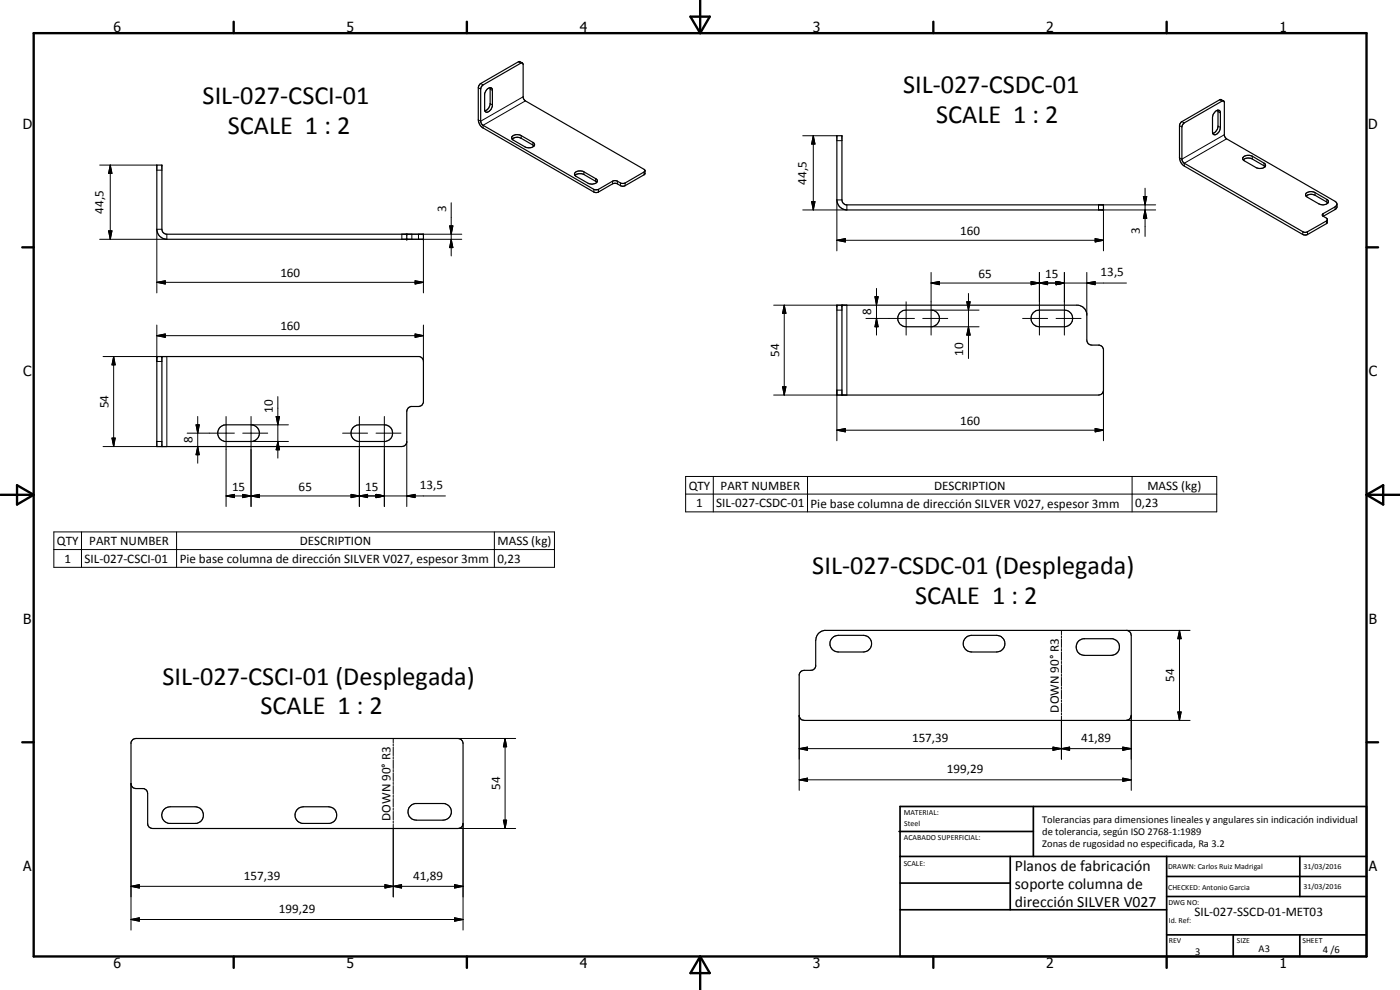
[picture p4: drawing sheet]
<svg xmlns="http://www.w3.org/2000/svg" width="420mm" height="297mm" viewBox="0 0 420 297" stroke-linecap="round" stroke-linejoin="round" font-family="sans-serif">
<g fill="none" stroke="#000" stroke-width=".35">
<path d="M156.8 18.9l-.8-.4h-.4l-11.3 6.6-.6 .6-.2 .6v9.7l.8 1.8 .4 .5 33.7 19.4h1l4.8-2.7 .9 .1 1.3 .7h1l6.2-3.6v-1.1l-.3-.3-35.9-20.8-.4-.8v-9.9l-.3-.4h-.3l-11.9 7-.2 .8v9.7l.2 .8 33.9 19.7h1l4.7-2.6 1.2 .1a2.25 2.25 0 0 0 2.1 .6l6.1-3.5 .1-.2M146.1 26.9l1-.6 .6 .4 .1 5a1.87 1.87 0 0 1-2.1 1.9l-.3-.5v-4.9zM147 26.3l.1 5-.8 1.5-.8 .5M364.6 33.7l.3-.4a.75 .75 0 0 1 .9-.2 .75 .75 0 0 1 .5 .8v4.3a2.01 2.01 0 0 1-2.1 2.1l-.3-.7v-4.4l.2-.8zM365.5 33.1v5a2.34 2.34 0 0 1-1.5 1.9M367.2 30.3l-.8-.5-.4 .1-11.5 6.7-.5 1.1v9.7a3.2 3.2 0 0 0 1.4 2.4l35.8 20.6h1l6.1-3.5v-1.2l-1.2-.8M47.1 49.5h1.5v19.3l.2 .8 1 .7h77.3v1.5h-77a3 3 0 0 1-3-3zM153.7 41.8a2.33 2.33 0 0 1 2.7-.3l3.9 2.3M153.7 40.9a2.39 2.39 0 0 1 2.7-.2l3.5 2a.79 .79 0 0 1 .5 .9 .79 .79 0 0 1-.8 .6l-.9 .2-1.1-.3-3.8-2.2-.2-.5zM172.5 52.6a2.45 2.45 0 0 1 2.7-.2l3.9 2.3M172.6 51.8a2.29 2.29 0 0 1 2.6-.2l3.6 2a.85 .85 0 0 1 .4 1.1 .85 .85 0 0 1-1.1 .5l-1.4-.1-3.8-2.2-.5-.6zM251.2 40.7h1.5v19.3l.2 .8 1 .7h77.3v1.5h-77a3 3 0 0 1-3-3z"/>
<path d="M373 47.2a2.39 2.39 0 0 1 2.8-.3l3.7 2.2 .3 .3a1.04 1.04 0 0 1-1.4 1.1l-1.2-.1-4-2.3-.3-.5zM373.1 48a2.41 2.41 0 0 1 2.7-.3l3.9 2.3M392 58.8a2.42 2.42 0 0 1 2.7-.2l3.8 2.3M392 58a2.51 2.51 0 0 1 2.7-.2l3.5 2a.79 .79 0 0 1 .5 .9 .79 .79 0 0 1-.9 .6l-1.5 .1-4-2.3-.4-.4zM122.1 70.3v1.5M397.1 64.9l3.8-2.2 .4-.6-.1-1.1-.3-.4-33.1-19.2-.4-.8v-10l-.2-.3-.5 .1-11.3 6.5-.5 .6-.2 .6v9.7l.5 1.1 36 20.7h1l5.9-3.3 .2-.4M401.2 61.3l-.5 .8-3.7 2.1-.2 .4 .3 .3M251.2 91.6h72.3a2.97 2.97 0 0 1 2.7 2.5v7.9a1.45 1.45 0 0 0 1.5 1.5h2.3l.7 .5 .5 .8v12.5l-.5 .8-.7 .4h-78.8zM252.7 91.6v26.9M270.2 93.7l.6-.4 1.1-.3h7.5a2.5 2.5 0 0 1 2.5 2.5 2.5 2.5 0 0 1-2.5 2.5h-7.5a2.52 2.52 0 0 1-2.3-1.5 2.52 2.52 0 0 1 .6-2.8zM310.2 93.7l.6-.4 1.1-.3h7.5a2.5 2.5 0 0 1 2.5 2.5 2.5 2.5 0 0 1-2.5 2.5h-7.5a2.49 2.49 0 0 1-2.3-1.5 2.49 2.49 0 0 1 .6-2.8zM47.1 107h78.8l.7 .4 .5 .8v12.6l-.7 .9-.8 .3h-2.3l-.8 .4-.3 .5-.1 9.9-.4 .7-.8 .4-73.8 .1z"/>
<path d="M48.6 107v27M66.1 128.1l1-.5 .7-.1h7.5a2.51 2.51 0 0 1 2.5 2.3 2.51 2.51 0 0 1-2.1 2.7h-8.2a2.54 2.54 0 0 1-1.4-4.4zM106.1 128.1l1-.5 .8-.1h7.4a2.52 2.52 0 0 1 2.5 2.3 2.52 2.52 0 0 1-2.1 2.7h-8.2a2.51 2.51 0 0 1-2.1-1.8 2.51 2.51 0 0 1 .7-2.6zM245.7 190l1.7-.9 91.1 .1a1.45 1.45 0 0 1 1 1.4v24a1.6 1.6 0 0 1-1.5 1.6l-97-.1a1.29 1.29 0 0 1-1.2-1.2v-12.5l.5-.9 .4-.2 3.2-.3 .8-.8 .1-8 .3-1.2zM249.6 191.6l.9-.7 1.1-.3h7.5a2.5 2.5 0 0 1 2.5 2.5 2.5 2.5 0 0 1-2.5 2.5h-7.5a2.51 2.51 0 0 1-2.3-1.4 2.51 2.51 0 0 1 .3-2.6zM289.6 191.6l.9-.7 1.1-.3h7.5a2.5 2.5 0 0 1 2.5 2.5 2.5 2.5 0 0 1-2.5 2.5h-7.5a2.51 2.51 0 0 1-2.3-1.4 2.51 2.51 0 0 1 .3-2.6zM323.8 192.3l1.3-.7h8.7a2.51 2.51 0 0 1 2.1 2.7 2.51 2.51 0 0 1-2.5 2.3h-8a2.52 2.52 0 0 1-2.3-1.6 2.52 2.52 0 0 1 .7-2.7zM39.7 222l1.1-.4h96.9l1 .6 .3 .9v24a1.52 1.52 0 0 1-1.6 1.5l-91.9-.1-.8-.3-.4-1.1-.1-9.6-.3-.5-.8-.4-2.9-.1-.9-1.1v-12.6zM49.1 243l.9-.7 1.1-.2h7.5a2.52 2.52 0 0 1 2.4 2.3 2.52 2.52 0 0 1-2 2.7h-8.3a2.51 2.51 0 0 1-1.6-4.1zM89.1 243l.9-.7 1-.2h7.6a2.51 2.51 0 0 1 2.5 2.3 2.51 2.51 0 0 1-2.2 2.7h-8.2a2.51 2.51 0 0 1-1.6-4.1zM123.3 241.7l1.3-.6h8.7a2.51 2.51 0 0 1 2.2 2.6 2.51 2.51 0 0 1-2.5 2.4h-8a2.52 2.52 0 0 1-2.4-1.6 2.52 2.52 0 0 1 .7-2.8z"/>
</g>
<g fill="none" stroke="#000" stroke-width=".3">
<path d="M155.6 18.5l.7 .5M143.5 26.3l.8 .4M144.3 25.1l.7 .4M147.1 31.1l.7 .4M147.1 26.7l.7 .4M157 29l-12.7 7.4-.8-.4M157.7 30.3l-12.7 7.3v.8M354 37.7l.7 .4M354.7 36.5l.7 .4M365.5 33.5l.8 .4M365.5 37.8l.8 .4M366 29.9l.7 .5"/>
<path d="M29.9 49.5h17.2M33.1 49.5l.5 2.5h-1zM33.1 49.5v22.3M47.1 51.1h1.5M156.4 40.7v.8M159.9 42.7v.8M175.2 51.6v.8M178.2 56.8v.8M178.8 53.6v.8M179.6 56.8v.8M183.8 54.4v.8M185.3 54.4v.8"/>
<path d="M186.2 54.9v.8M187.6 54.9v.8M193.3 51.6v.9M240.9 40.7h10.3M244.1 40.7l.5 2.5h-1zM244.1 40.7v22.3M251.2 42.2h1.5M252.7 60h-1.5v15.3M343.1 59h1.1l-.5 2.5zM343.7 56.5v14.5M367.4 40.4l-12.7 7.4-.7-.4M368.1 41.7l-12.7 7.3v.8"/>
<path d="M375.8 46.9v.8M379.3 48.9v.8M394.7 57.8v.8M398.2 59.8v.8M32.6 69.3h1l-.5 2.5zM48.6 68.8h-1.5v19.1M50.1 70.3v1.5h-20.2M123.6 70.3v1.5M125.6 70.3v1.5M127.1 71.8v16.1M134.9 67.8h1l-.5 2.5zM135.4 71.8l.5 2.5h-1z"/>
<path d="M135.4 60.8v16M138.6 70.3h-18v1.5h18M243.6 60.5h1l-.5 2.5zM251.2 72.1l2.5-.5v1zM251.2 72.1h80M254.2 61.5v1.5h-13.3M328.7 71.6l2.5 .5-2.5 .5zM331.2 63v12.3M343.7 63l.5 2.5h-1.1zM346.8 61.5h-17.1v1.5h17.1M391 69.5v.9M392.4 69.5v.9"/>
<path d="M397.1 64.1v.8M398.1 66.3v.8M400.7 62.1v.8M47.1 84.7l2.5-.5v1zM47.1 97.5v11h1.5M47.1 84.7h80M124.6 84.2l2.5 .5-2.5 .5zM127.1 97.5v11M232.2 91.6h22v26.9h-22M235.4 91.6l.5 2.4h-1zM235.4 91.6v26.9M251.2 93h1.5"/>
<path d="M259.9 95.5h14.5M262.6 89h1l-.6 2.6zM263 95.5l.6 2.5h-1zM263 86.5v14M271.9 90.6v9.9M276.9 95.5h7.5M279.4 84.9l2.5-.4v.9zM279.4 81.7v18.8M279.4 84.9h58.7M279.5 93h14.3M279.5 98h14.3M290.1 90.6h1.1l-.6 2.4z"/>
<path d="M290.6 98l.6 2.5h-1.1zM290.6 88.1v19.5M306.9 95.5h7.5M309.4 84.5l2.5 .4-2.5 .5zM311.9 84.9l2.5-.4v.9zM311.9 81.7v18.8M316.9 84.5l2.5 .4-2.5 .5zM316.9 95.5h7.5M319.4 81.7v18.8M326.2 84.9l2.5-.4v.9zM326.2 81.7v12.8M30.9 107h19.2v27h-19.2"/>
<path d="M34.1 107l.5 2.5h-1zM34.1 107v27M47.1 100.7l2.5-.5v1zM47.1 100.7h80M83.4 119v18.5M124.6 100.2l2.5 .5-2.5 .5zM234.9 116h1l-.5 2.5zM252.7 117.1h-1.5v15.1M331.2 117.1v15.1M33.6 131.4h1l-.5 2.6zM47.1 132.5h1.5M56.2 130h14.1"/>
<path d="M58.8 127.5h1l-.5 2.5zM59.3 134l.5 2.4h-1zM59.3 125v14M67.8 125v27M72.8 130h7.5M75.3 125v27M75.4 132.5h11.2M75.4 127.5h11.2M82.9 125h1l-.5 2.5zM83.4 132.5l.5 2.5h-1zM102.8 130h7.5M107.9 125v27"/>
<path d="M112.8 130h7.5M115.3 125v27M122.1 132.5v19.5M251.2 129.1l2.5-.5v1zM251.2 129.1h80M328.7 128.6l2.5 .5-2.5 .5zM16.2 159.6h150.2v10.6h-150.2zM24.5 159.6v10.6M53 159.6v10.6M67.8 148.8l2.5-.5v1zM67.8 148.8h65.9M72.8 148.3l2.5 .5-2.5 .5z"/>
<path d="M75.3 148.8l2.5-.5v1zM105.4 148.3l2.5 .5-2.5 .5zM107.9 148.8l2.4-.5v1zM112.8 148.3l2.5 .5-2.5 .5zM122.1 148.8l2.5-.5v1zM148.4 159.6v10.6M205.8 143h159.4v10.6h-159.4zM205.8 148.3h159.4M214.1 143v10.6M242.3 143v10.6M339.8 143v10.6M16.2 164.9h150.2"/>
<path d="M318.5 189.1v1.3M318.5 190.8v.6M318.5 191.7v2.6M318.5 194.6v.6M318.5 195.6v2.5M318.5 198.5v.6M318.5 199.4v2.6M338 189.1h19.2M354 189.1l.5 2.5h-1zM354 189.1v27.1M239.8 214.6v22.6M318.5 202.3v.6"/>
<path d="M318.5 203.2v2.7M318.5 206.2v.6M318.5 207.1v2.6M318.5 210v.7M318.5 211v2.5M318.5 213.9v.6M318.5 214.8v13M338 216.2h19.2M339.5 214.6v22.6M353.5 213.6h1l-.5 2.6zM39.3 235.1v44M118 221.6v1.3"/>
<path d="M118 223.2v.6M118 224.2v2.5M118 227v.7M118 228v2.6M118 230.9v.7M118 231.9v2.5M118 234.7v.7M118 235.7v2.6M118 238.6v.7M118 239.6v2.5M137.4 221.6h17.4M151.6 221.6l.4 2.5h-.9z"/>
<path d="M151.6 221.6v27M239.8 224.6l2.5-.4v.9zM239.8 234l2.5-.5v.9zM239.8 224.6h99.7M239.8 234h99.7M316 224.2l2.5 .4-2.5 .5zM318.5 224.6l2.5-.4v.9zM337 224.2l2.5 .4-2.5 .5zM337 233.5l2.5 .5-2.5 .4zM118 242.5v.6M118 243.5v2.5M118 246.3v.7"/>
<path d="M118 247.3v21.8M137.4 248.6h17.4M139 247.1v32M151.1 246.1h.9l-.4 2.5zM39.3 265.9l2.5-.5v1zM39.3 275.9l2.5-.5v1zM39.3 265.9h99.7M39.3 275.9h99.7M115.5 265.4l2.5 .5-2.5 .5zM115.5 265.4l5 1v-1l-5 1zM118 265.9l2.5-.5v1zM136.4 265.4l2.6 .5-2.6 .5z"/>
<path d="M136.4 275.4l2.6 .5-2.6 .5z"/>
</g>
<g fill="#000">
<circle cx="122.1" cy="70.3" r=".18"/>
<circle cx="122.1" cy="71.8" r=".18"/>
<circle cx="127.1" cy="71.8" r=".18"/>
<circle cx="127.1" cy="70.3" r=".18"/>
<circle cx="331.2" cy="63" r=".18"/>
<circle cx="331.2" cy="61.5" r=".18"/>
<circle cx="251.2" cy="91.6" r=".18"/>
<circle cx="252.7" cy="91.6" r=".18"/>
<circle cx="47.1" cy="107" r=".18"/>
<circle cx="48.6" cy="107" r=".18"/>
</g>
<g fill="none" stroke="#000" stroke-width=".71">
<path d="M10.1 9.9h400v277.1h-400zM70.1 6.5v3.4M140.1 6.5v3.4M207.2 5h5.8l-2.9 4.9zM210.1 0v9.9M280.1 6.5v3.4M350.1 6.5v3.4M6.7 74.2h3.4M410.1 74.2h3.5M.1 148.5h10M5.1 145.6l5 2.9-5 2.9zM410.1 148.5h10"/>
<path d="M410.1 148.5l5-2.9v5.8zM6.7 222.7h3.4M410.1 222.7h3.5M70.1 287v3.4M140.1 287v3.4M210.1 287v10M210.1 287l2.9 5h-5.8zM280.1 287v3.4M350.1 287v3.4"/>
</g>
<g fill="none" stroke="#000" stroke-width=".51">
<path d="M269.8 249.5h40.3M270.1 242h140v45h-140zM270.1 257h140M303.2 257v16M310.1 242v15M350.1 257v30M390.1 257v12M270.1 265h33.1M270.1 273h80M350.1 269h60M350.1 263h60M350.1 280.5h60"/>
<path d="M370.1 280.5v6.5M390.1 280.5v6.5"/>
</g>
<g fill="#000">
<path d="M33.1 49.5l.5 2.5h-1zM244.1 40.7l.5 2.5h-1zM343.1 59h1.1l-.5 2.5zM32.6 69.3h1l-.5 2.5zM134.9 67.8h1l-.5 2.5zM135.4 71.8l.5 2.5h-1zM243.6 60.5h1l-.5 2.5zM251.2 72.1l2.5-.5v1zM328.7 71.6l2.5 .5-2.5 .5zM343.7 63l.5 2.5h-1.1zM47.1 84.7l2.5-.5v1zM124.6 84.2l2.5 .5-2.5 .5z"/>
<path d="M235.4 91.6l.5 2.4h-1zM262.6 89h1l-.6 2.6zM263 95.5l.6 2.5h-1zM279.4 84.9l2.5-.4v.9zM290.1 90.6h1.1l-.6 2.4zM309.4 84.5l2.5 .4-2.5 .5zM311.9 84.9l2.5-.4v.9zM316.9 84.5l2.5 .4-2.5 .5zM326.2 84.9l2.5-.4v.9zM34.1 107l.5 2.5h-1zM47.1 100.7l2.5-.5v1zM124.6 100.2l2.5 .5-2.5 .5z"/>
<path d="M234.9 116h1l-.5 2.5zM290.6 98l.6 2.5h-1.1zM33.6 131.4h1l-.5 2.6zM58.8 127.5h1l-.5 2.5zM59.3 134l.5 2.4h-1zM82.9 125h1l-.5 2.5zM83.4 132.5l.5 2.5h-1zM251.2 129.1l2.5-.5v1zM328.7 128.6l2.5 .5-2.5 .5zM67.8 148.8l2.5-.5v1zM72.8 148.3l2.5 .5-2.5 .5zM75.3 148.8l2.5-.5v1z"/>
<path d="M105.4 148.3l2.5 .5-2.5 .5zM107.9 148.8l2.4-.5v1zM112.8 148.3l2.5 .5-2.5 .5zM122.1 148.8l2.5-.5v1zM354 189.1l.5 2.5h-1zM353.5 213.6h1l-.5 2.6zM151.6 221.6l.4 2.5h-.9zM239.8 224.6l2.5-.4v.9zM239.8 234l2.5-.5v.9zM316 224.2l2.5 .4-2.5 .5zM318.5 224.6l2.5-.4v.9zM337 224.2l2.5 .4-2.5 .5z"/>
<path d="M337 233.5l2.5 .5-2.5 .4zM151.1 246.1h.9l-.4 2.5zM39.3 265.9l2.5-.5v1zM39.3 275.9l2.5-.5v1zM115.5 265.4l2.5 .5-2.5 .5zM118 265.9l2.5-.5v1zM136.4 265.4l2.6 .5-2.6 .5zM136.4 275.4l2.6 .5-2.6 .5z"/>
</g>
<g font-size="7.9">
<text x="271" y="27.9">SIL-027-CSDC-01</text>
<text x="60.8" y="31.1">SIL-027-CSCI-01</text>
<text x="68.4" y="40.1">SCALE 1 : 2</text>
<text x="280.9" y="36.9">SCALE 1 : 2</text>
<text x="243.8" y="172.3">SIL-027-CSDC-01 (Desplegada)</text>
<text x="274.6" y="181.4">SCALE 1 : 2</text>
<text x="48.8" y="205.4">SIL-027-CSCI-01 (Desplegada)</text>
<text x="78.2" y="214.4">SCALE 1 : 2</text>
</g>
<g font-size="4.7">
<text x="304.6" y="261.2">Planos de fabricación</text>
<text x="304.6" y="266.6">soporte columna de</text>
<text x="304.6" y="272">dirección SILVER V027</text>
</g>
<g font-size="4.2">
<text x="34" y="9.6">6</text>
<text x="104" y="9.6">5</text>
<text x="174" y="9.6">4</text>
<text x="244" y="9.6">3</text>
<text x="314" y="9.6">2</text>
<text x="384" y="9.6">1</text>
<text x="6.8" y="38.7">D</text>
<text x="410.6" y="38.7">D</text>
<text x="7" y="112.9">C</text>
<text x="410.8" y="112.9">C</text>
<text x="7" y="187.1">B</text>
<text x="410.8" y="187.1">B</text>
<text x="7" y="261.4">A</text>
<text x="410.8" y="261.4">A</text>
<text x="34" y="290.4">6</text>
<text x="104" y="290.4">5</text>
<text x="174" y="290.4">4</text>
<text x="244" y="290.4">3</text>
<text x="314" y="290.4">2</text>
<text x="384" y="290.4">1</text>
</g>
<g font-size="3.9">
<text x="242" y="55.4" transform="rotate(-90 242 55.4)">44,5</text>
<text x="31.1" y="64.2" transform="rotate(-90 31.1 64.2)">44,5</text>
<text x="133.9" y="63.6" transform="rotate(-90 133.9 63.6)">3</text>
<text x="288.2" y="70.6">160</text>
<text x="342.1" y="70.2" transform="rotate(-90 342.1 70.2)">3</text>
<text x="84.1" y="83.2">160</text>
<text x="293.7" y="83.4">65</text>
<text x="313.7" y="83.4">15</text>
<text x="330.3" y="82.9">13,5</text>
<text x="261.5" y="94.6" transform="rotate(-90 261.5 94.6)">8</text>
<text x="84.1" y="99.1">160</text>
<text x="233.8" y="107.1" transform="rotate(-90 233.8 107.1)">54</text>
<text x="289.1" y="106.8" transform="rotate(-90 289.1 106.8)">10</text>
<text x="32.6" y="122.5" transform="rotate(-90 32.6 122.5)">54</text>
<text x="81.9" y="123.8" transform="rotate(-90 81.9 123.8)">10</text>
<text x="288.2" y="127.6">160</text>
<text x="57.8" y="133" transform="rotate(-90 57.8 133)">8</text>
<text x="69.6" y="147.3">15</text>
<text x="89.6" y="147.3">65</text>
<text x="109.6" y="147.3">15</text>
<text x="126" y="146.8">13,5</text>
<text x="206.7" y="146.9">QTY</text>
<text x="216.2" y="146.9">PART NUMBER</text>
<text x="280.3" y="146.9">DESCRIPTION</text>
<text x="344.4" y="147">MASS (kg)</text>
<text x="208.9" y="152.2">1</text>
<text x="215" y="152.2">SIL-027-CSDC-01</text>
<text x="243.2" y="152.3">Pie base columna de dirección SILVER V027, espesor 3mm</text>
<text x="340.7" y="152.2">0,23</text>
<text x="17.1" y="163.5">QTY</text>
<text x="26.8" y="163.5">PART NUMBER</text>
<text x="90" y="163.5">DESCRIPTION</text>
<text x="149.3" y="163.6">MASS (kg)</text>
<text x="19.3" y="168.8">1</text>
<text x="25.4" y="168.8">SIL-027-CSCI-01</text>
<text x="53.9" y="168.9">Pie base columna de dirección SILVER V027, espesor 3mm</text>
<text x="149.3" y="168.8">0,23</text>
<text x="352.4" y="204.6" transform="rotate(-90 352.4 204.6)">54</text>
<text x="317.7" y="213.8" transform="rotate(-90 317.7 213.8)">DOWN 90° R3</text>
<text x="273.7" y="222.5">157,39</text>
<text x="324.5" y="222.5">41,89</text>
<text x="284.2" y="231.9">199,29</text>
<text x="150.1" y="237.1" transform="rotate(-90 150.1 237.1)">54</text>
<text x="117.2" y="246.3" transform="rotate(-90 117.2 246.3)">DOWN 90° R3</text>
<text x="73.2" y="263.9">157,39</text>
<text x="124" y="263.9">41,89</text>
<text x="83.7" y="273.8">199,29</text>
<text x="358.5" y="275">SIL-027-SSCD-01-MET03</text>
</g>
<g font-size="3.1">
<text x="312.7" y="246.8">Tolerancias para dimensiones lineales y angulares sin indicación individual</text>
<text x="312.7" y="250.4">de tolerancia, según ISO 2768-1:1989</text>
<text x="312.7" y="254">Zonas de rugosidad no especificada, Ra 3.2</text>
<text x="358.7" y="286.4">3</text>
<text x="377.7" y="285.6">A3</text>
<text x="397" y="285.9">4 /6</text>
</g>
<g font-size="2.4">
<text x="271.2" y="244.4">MATERIAL:</text>
<text x="271.3" y="252">ACABADO SUPERFICIAL:</text>
<text x="271.4" y="247.9">Steel</text>
<text x="271.2" y="259.7">SCALE:</text>
<text x="350.6" y="260.8">DRAWN: Carlos Ruiz Madrigal</text>
<text x="391.2" y="260.6">31/03/2016</text>
<text x="350.6" y="267">CHECKED: Antonio Garcia</text>
<text x="391.2" y="266.7">31/03/2016</text>
<text x="350.6" y="271.4">DWG NO:</text>
<text x="350.8" y="276.9">Id. Ref:</text>
<text x="350.8" y="282.8">REV</text>
<text x="371.2" y="282.9">SIZE</text>
<text x="390.9" y="282.9">SHEET</text>
</g>
</svg>
